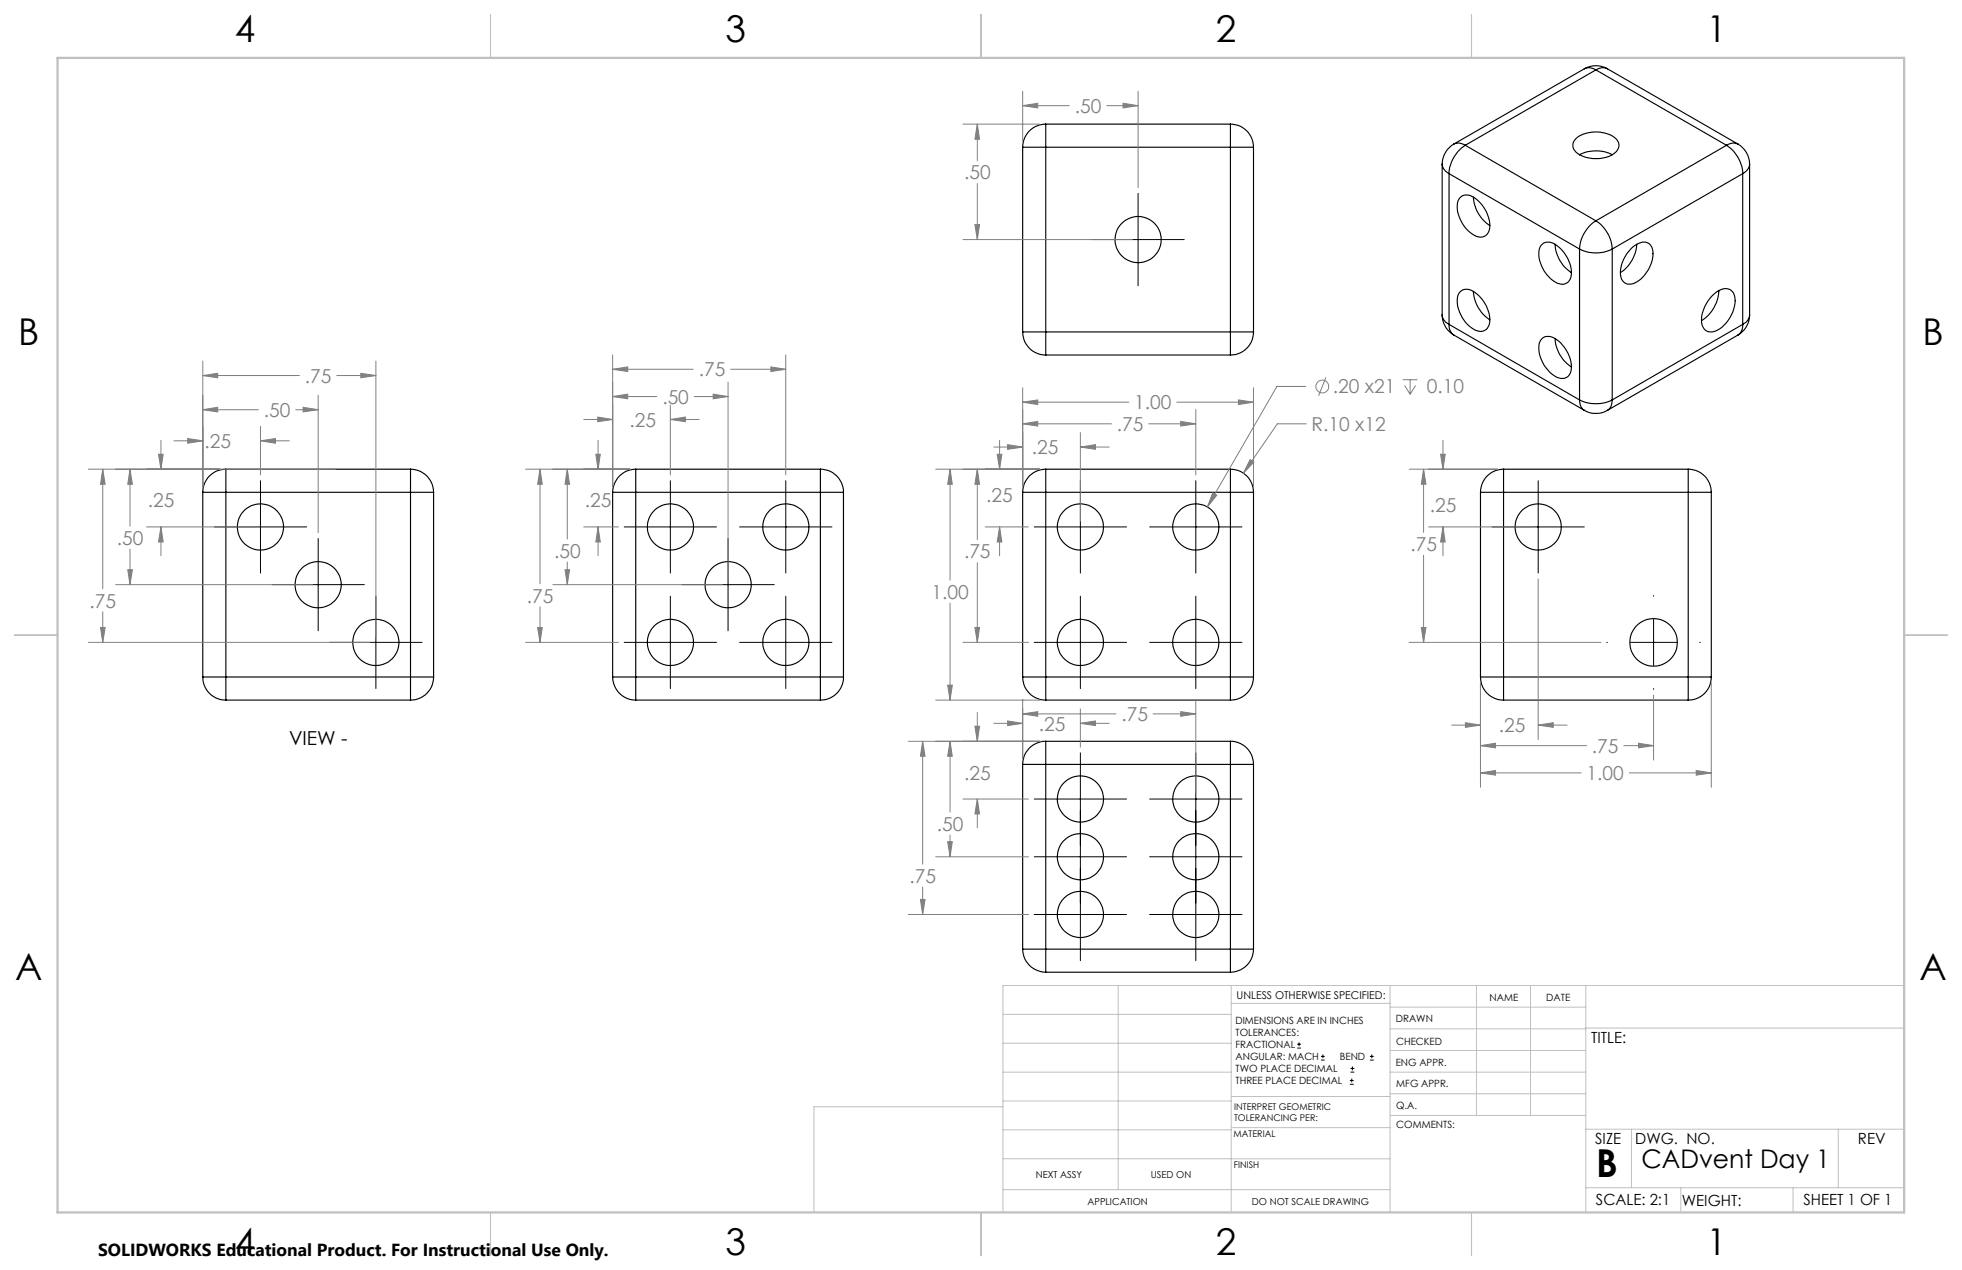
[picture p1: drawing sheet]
<svg xmlns="http://www.w3.org/2000/svg" width="432mm" height="279mm" viewBox="0 0 432 279" stroke-linecap="round" stroke-linejoin="round" font-family="sans-serif">
<g fill="none" stroke="#000" stroke-width=".25">
<path d="M348.7 15.1a5.1 5.1 0 0 1 5.1 0M348.7 15.1l1-.2 1.5 .5M348.7 15.1l-28.8 16.6M351.2 15.4l-28.7 16.6M351.2 15.4l28.8 16.6M353.8 15.1l-1-.2-1.6 .5M353.8 15.1l28.7 16.6M225.1 32.4h5.1M225.1 32.4v40.6M230.2 27.3v5.1M230.2 27.3a5.1 5.1 0 0 0-5.1 5.1M230.2 32.4v40.6"/>
<path d="M230.2 27.3h40.6M230.2 32.4h40.6M270.8 27.3a5.1 5.1 0 0 1 5.1 5.1M270.8 32.4h5.1M270.8 27.3v5.1M270.8 32.4v40.6M275.9 32.4v40.6M317.4 36.1l.3 1 1.2 1.1M317.4 36.1v33.2M318.9 38.2l28.7 16.6M318.9 38.2v33.2M319.9 31.7a5.2 5.2 0 0 0-2.5 4.4"/>
<path d="M319.9 31.7l.7-.2h.7l1.2 .5M322.5 32a7.8 7.8 0 0 0-3.6 6.2M322.5 32l28.7 16.6M346.9 30.5a7.3 7.3 0 0 1 8.8 .1 2.16 2.16 0 0 1-1 3.5 7.4 7.4 0 0 1-8-.8 1.89 1.89 0 0 1 .2-2.8zM347.6 34a8 8 0 0 1 7.2 0M380 32a7.8 7.8 0 0 1 3.5 6.2M380 32l-28.8 16.6M382.5 31.7a5.2 5.2 0 0 1 2.6 4.4M382.5 31.7l-.6-.2h-.8l-1.1 .5M383.5 38.2l-28.7 16.6M383.5 38.2v33.2M385.1 36.1l-.3 1-1.3 1.1"/>
<path d="M385.1 36.1v33.2M321.3 43.5a2.49 2.49 0 0 1 3.5 .2 7.4 7.4 0 0 1 2.9 7.1 2.2 2.2 0 0 1-3.7 .7 7.3 7.3 0 0 1-3-7.5zM324.3 43.4a8 8 0 0 0 3.6 6.2M339.3 53.8a2.49 2.49 0 0 1 3.4 .3 7.4 7.4 0 0 1 3 7.1 2.09 2.09 0 0 1-3.4 .9 7.3 7.3 0 0 1-3.4-7.7zM342.2 53.7a7.9 7.9 0 0 0 3.6 6.3M347.6 54.8a8.1 8.1 0 0 0 7.2 0M347.6 54.8v33.2M351.2 48.6a8 8 0 0 1 3.6 6.2M351.2 48.6a8 8 0 0 0-3.6 6.2M354.8 54.8v33.2M359.1 54.5a3.3 3.3 0 0 1 3.7-1 3.4 3.4 0 0 1 .8 3.8 7.2 7.2 0 0 1-4.5 5.2 2.19 2.19 0 0 1-2.5-2.8 8.2 8.2 0 0 1 2.5-5.2zM360.2 53.8a8 8 0 0 1-3.6 6.2"/>
<path d="M225.1 73h5.1M225.1 73a5.1 5.1 0 0 0 5.1 5.1M230.2 73v5.1M230.2 73h40.6M230.2 78.1h40.6M270.8 73h5.1M270.8 73v5.1M275.9 73a5.1 5.1 0 0 1-5.1 5.1M317.4 69.3a5.2 5.2 0 0 0 2.5 4.4M317.4 69.3l.3 1 .5 .6 .7 .5M318.9 71.4l.2 1.2 .3 .7 .5 .4M318.9 71.4l28.7 16.6"/>
<path d="M319.9 73.7l28.8 16.6M321.3 64.2a2.49 2.49 0 0 1 3.5 .3 7.4 7.4 0 0 1 2.9 7.1 2.09 2.09 0 0 1-3.3 .9 7.3 7.3 0 0 1-3.4-7.7zM324.3 64.1a7.9 7.9 0 0 0 3.6 6.2M339.3 74.6a2.49 2.49 0 0 1 3.4 .2 7.3 7.3 0 0 1 3 7.2 2.09 2.09 0 0 1-3.4 .8 7.3 7.3 0 0 1-3.4-7.7zM342.2 74.5a7.9 7.9 0 0 0 3.6 6.2M376.8 65.1a3.6 3.6 0 0 1 4.1-1.3 3.5 3.5 0 0 1 .8 3.8 7.2 7.2 0 0 1-4.9 5.4 2.14 2.14 0 0 1-2.3-2.6 8.3 8.3 0 0 1 2.3-5.3zM378.3 63.9a8.1 8.1 0 0 1-3.8 6.6M382.5 73.7l-28.7 16.6M383.5 71.4l-.1 1.2-.4 .7-.5 .4M383.5 71.4l-28.7 16.6M385.1 69.3a5.2 5.2 0 0 1-2.6 4.4M385.1 69.3l-.3 1-.5 .6-.8 .5"/>
<path d="M347.6 88a8.1 8.1 0 0 0 7.2 0M347.6 88l.4 1.6 .7 .7M348.7 90.3a5.1 5.1 0 0 0 5.1 0M354.8 88l-.3 1.6-.7 .7M44.6 108.3h5.1M44.6 108.3v40.6M49.7 103.2a5.1 5.1 0 0 0-5.1 5.1M49.7 103.2v5.1M49.7 103.2h40.6M49.7 108.3h40.6M49.7 108.3v40.6M90.3 103.2v5.1"/>
<path d="M90.3 103.2a5.1 5.1 0 0 1 5.1 5.1M90.3 108.3h5.1M90.3 108.3v40.6M95.4 108.3v40.6M134.8 108.3h5.1M134.8 108.3v40.6M139.9 103.2a5.1 5.1 0 0 0-5.1 5.1M139.9 103.2v5.1M139.9 103.2h40.7M139.9 108.3h40.7M139.9 108.3v40.6M180.6 103.2v5.1"/>
<path d="M180.6 108.3h5M180.6 103.2a5.1 5.1 0 0 1 5 5.1M180.6 108.3v40.6M185.6 108.3v40.6M225.1 108.3h5.1M225.1 108.3v40.6M230.2 103.2v5.1M230.2 103.2a5.1 5.1 0 0 0-5.1 5.1M230.2 103.2h40.6M230.2 108.3h40.6M230.2 108.3v40.6M270.8 103.2v5.1"/>
<path d="M270.8 103.2a5.1 5.1 0 0 1 5.1 5.1M270.8 108.3h5.1M270.8 108.3v40.6M275.9 108.3v40.6M325.8 108.3h5.1M325.8 108.3v40.6M330.9 103.2v5.1M330.9 103.2a5.1 5.1 0 0 0-5.1 5.1M330.9 103.2h40.6M330.9 108.3h40.6M330.9 108.3v40.6M371.5 108.3h5.1"/>
<path d="M371.5 103.2v5.1M371.5 103.2a5.1 5.1 0 0 1 5.1 5.1M371.5 108.3v40.6M376.6 108.3v40.6M44.6 148.9h5.1M44.6 148.9a5.1 5.1 0 0 0 5.1 5.1M49.7 148.9v5.1M49.7 148.9h40.6M49.7 154h40.6M90.3 148.9v5.1M90.3 148.9h5.1M95.4 148.9a5.1 5.1 0 0 1-5.1 5.1"/>
<path d="M134.8 148.9a5.1 5.1 0 0 0 5.1 5.1M134.8 148.9h5.1M139.9 148.9v5.1M139.9 148.9h40.7M139.9 154h40.7M180.6 148.9v5.1M180.6 148.9h5M185.6 148.9a5.1 5.1 0 0 1-5 5.1M225.1 148.9a5.1 5.1 0 0 0 5.1 5.1M225.1 148.9h5.1M230.2 148.9v5.1M230.2 148.9h40.6"/>
<path d="M230.2 154h40.6M270.8 148.9v5.1M270.8 148.9h5.1M275.9 148.9a5.1 5.1 0 0 1-5.1 5.1M325.8 148.9a5.1 5.1 0 0 0 5.1 5.1M325.8 148.9h5.1M330.9 148.9v5.1M330.9 148.9h40.6M330.9 154h40.6M371.5 148.9h5.1M371.5 148.9v5.1M376.6 148.9a5.1 5.1 0 0 1-5.1 5.1"/>
<path d="M225.1 168.2h5.1M225.1 168.2v40.6M230.2 163.1v5.1M230.2 163.1a5.1 5.1 0 0 0-5.1 5.1M230.2 168.2v40.6M230.2 168.2h40.6M230.2 163.1h40.6M270.8 168.2h5.1M270.8 163.1v5.1M270.8 163.1a5.1 5.1 0 0 1 5.1 5.1M270.8 168.2v40.6M275.9 168.2v40.6"/>
<path d="M225.1 208.8a5.1 5.1 0 0 0 5.1 5.1M225.1 208.8h5.1M230.2 208.8v5.1M230.2 208.8h40.6M230.2 213.9h40.6M270.8 208.8v5.1M270.8 208.8h5.1M275.9 208.8a5.1 5.1 0 0 1-5.1 5.1"/>
<circle cx="250.5" cy="52.7" r="5.1"/>
<circle cx="57.3" cy="115.9" r="5.1"/>
<circle cx="147.5" cy="115.9" r="5.1"/>
<circle cx="172.9" cy="115.9" r="5.1"/>
<circle cx="237.8" cy="115.9" r="5.1"/>
<circle cx="263.2" cy="115.9" r="5.1"/>
<circle cx="338.5" cy="115.9" r="5.1"/>
<circle cx="70" cy="128.6" r="5.1"/>
<circle cx="160.2" cy="128.6" r="5.1"/>
<circle cx="82.7" cy="141.3" r="5.1"/>
<circle cx="147.5" cy="141.3" r="5.1"/>
<circle cx="172.9" cy="141.3" r="5.1"/>
<circle cx="237.8" cy="141.3" r="5.1"/>
<circle cx="263.2" cy="141.3" r="5.1"/>
<circle cx="363.9" cy="141.3" r="5.2"/>
<circle cx="237.8" cy="175.8" r="5.1"/>
<circle cx="263.2" cy="175.8" r="5.1"/>
<circle cx="237.8" cy="188.5" r="5.1"/>
<circle cx="263.2" cy="188.5" r="5.1"/>
<circle cx="237.8" cy="201.2" r="5.1"/>
<circle cx="263.2" cy="201.2" r="5.1"/>
</g>
<g fill="none" stroke="#808080" stroke-width=".22">
<path d="M211.9 27.3h17M215.1 27.3l.5 3.3h-1zM215.1 27.3v8M225.1 23.2l3.3-.5v1zM225.1 20.1v11M225.1 23.2h10.2M243.6 23.2h6.9M247.2 22.7l3.3 .5-3.3 .5zM250.5 20.1v21.2M211.9 52.7h37.3M214.6 49.4h1l-.5 3.3zM215.1 40.4v12.3"/>
<path d="M44.6 79.4v27.6M82.7 79.4v60.7M134.8 78.1v28.9M172.9 78.1v26.4M34.9 99.9h1l-.5 3.3zM35.4 96.9v6.3M38.3 97h6.3M41.3 96.5l3.3 .5-3.3 .5zM44.6 90.1l3.3-.5v1zM44.6 82.6l3.3-.5v1zM44.6 90.1h12.3M44.6 82.6h21.3"/>
<path d="M57.3 97l3.3-.5v1zM57.3 93.8v10.7M57.3 97h6.4M65.1 90.1h4.9M66.7 89.6l3.3 .5-3.3 .5zM70 87v30.2M74.1 82.6h8.6M79.4 82.1l3.3 .5-3.3 .5zM128.5 92.3h6.3M131.1 99.9h1l-.5 3.3zM131.6 91.8l3.2 .5-3.2 .5zM131.6 96.9v6.3"/>
<path d="M134.8 87.2l3.3-.5v1zM134.8 81.2l3.3-.5v1zM134.8 87.2h9.8M134.8 81.2h17.8M147.5 92.3l3.3-.5v1zM147.5 89.1v15.4M147.5 92.3h6.4M152.8 87.2h7.4M157 86.7l3.2 .5-3.2 .5zM160.2 84.1v43.3M160.8 81.2h12.1M169.7 80.7l3.2 .5-3.2 .5z"/>
<path d="M218.7 98.4h6.4M219.5 99.9h1l-.5 3.3zM220 96.9v6.3M221.8 97.8l3.3 .6-3.3 .4zM225.1 93.2l3.3-.5v1zM225.1 88.5l3.3-.5v1zM225.1 85.3v21.7M225.1 93.2h19.5M225.1 88.5h23.3M237.8 98.4l3.3-.6v1zM237.8 95.2v19.5M237.8 98.4h6.3"/>
<path d="M252.8 93.2h10.4M259 88.5h16.9M259.9 92.7l3.3 .5-3.3 .5zM263.2 90.1v14.4M272.6 88l3.3 .5-3.3 .5zM275.9 85.3v21.7M287.4 85h-6.4l-15.3 26.5M287.5 93.2h-6.4l-7.5 10.9M291.8 83l-1.6 4.1M308.7 83.5h3.3M309.1 84.8l1.2 1.9M310.3 83.5v3.2"/>
<path d="M311.5 84.8l-1.2 1.9M317 99.9h1.1l-.5 3.3zM317.6 96.9v6.3M19.4 103.2h54.4M22.6 103.2l.5 3.3h-1zM22.6 103.2v26.3M28.6 103.2l.5 3.3h-1zM28.6 103.2v12.5M32.2 115.9h23.9M35.4 115.9l.5 3.3h-1zM35.4 115.9v6.4M115.7 103.2h22.9"/>
<path d="M118.9 103.2l.4 3.3h-1zM118.9 103.2v25.2M124.8 103.2l.5 3.3h-.9zM124.8 103.2v15.4M128.4 115.9h7.7M131.6 115.9l.5 3.3h-1zM131.6 115.9v6.4M205.9 103.2h23M209.1 103.2l.5 3.3h-1zM209.1 103.2v24.4M215.1 103.2l.5 3.3h-1zM215.1 103.2v15.5"/>
<path d="M216.8 115.9h9.5M220 115.9l.5 3.3h-1zM220 115.9v6.4M266.9 108.4l.9 .5-2.1 2.6zM275.1 101.1l.8 .6-2.3 2.4zM310.1 103.2h19.5M313.3 103.2l.5 3.3h-1zM313.3 103.2v13.9M314.4 115.9h22.9M317.6 115.9l.5 3.3h-1.1zM317.6 115.9v6.4M22.1 138h1l-.5 3.3z"/>
<path d="M22.6 134.6v6.7M25.4 128.6h43.4M28.1 125.3h1l-.5 3.3zM28.6 120.8v7.8M118.3 138h1l-.4 3.3zM118.9 133.5v7.8M121.7 128.6h37.3M124.4 125.3h.9l-.5 3.3zM124.8 123.6v5M209.1 132.7v21.3M214.6 138h1l-.5 3.3zM215.1 123.8v17.5"/>
<path d="M312.8 138h1l-.5 3.3zM313.3 122.2v19.1M338.5 127.4v35.3M19.4 141.3h62.1M115.7 141.3h20.4M205.9 154h23M208.6 150.7h1l-.5 3.3zM211.9 141.3h14.4M214.6 159.8h1l-.5 3.3zM215.1 156.7v6.4M218.7 159.1h6.4M221.8 158.6l3.3 .5-3.3 .5z"/>
<path d="M225.1 157.1l3.3-.5v1zM225.1 153.9v13M225.1 157.1h20.5M237.8 159.1l3.3-.5v1zM237.8 156v8.4M237.8 159.1h6.3M253.8 157.1h9.4M259.9 156.6l3.3 .5-3.3 .5zM263.2 153.9v20.6M310.1 141.3h42.3M319.5 159.5h6.3M322.5 159l3.3 .5-3.3 .5z"/>
<path d="M325.8 150.2v23M338.5 159.5l3.3-.5v1zM338.5 159.5h6.4M363.9 152.9v14.3M376.6 150.2v23M199.9 163.1h29M203.1 163.1l.5 3.3h-1zM203.1 163.1v27M209.1 163.1l.5 3.3h-1zM209.1 163.1v15.5M211.9 175.8h14.4M215.1 175.8l.5 3.3h-1z"/>
<path d="M215.1 175.8v6.3M325.8 170l3.3-.5v1zM325.8 164l3.3-.5v1zM325.8 170h22.2M325.8 164h23.4M357.4 164h6.5M358.6 170h18M360.6 163.5l3.3 .5-3.3 .5zM373.3 169.5l3.3 .5-3.3 .5zM202.6 197.9h1l-.5 3.3zM203.1 195.2v6M205.9 188.5h20.4"/>
<path d="M208.6 185.2h1l-.5 3.3zM209.1 183.7v4.8M199.9 201.2h26.4"/>
<circle cx="291" cy="85" r="1.41"/>
</g>
<g fill="none" stroke="#000" stroke-width=".22">
<path d="M240.3 52.7h20.3M250.5 42.5v20.4M47.2 115.9h20.3M57.3 105.8v20.3M70 118.5v20.3M137.4 115.9h20.3M147.5 105.8v20.3M160.2 118.5v20.3M162.8 115.9h20.3M172.9 105.8v20.3M227.6 115.9h20.3M237.8 105.8v20.3"/>
<path d="M253 115.9h20.3M263.2 105.8v20.3M328.4 115.9h20.3M338.5 105.8v20.3M59.9 128.6h20.3M82.7 131.2v20.3M147.5 131.2v20.3M150.1 128.6h20.3M172.9 131.2v20.3M237.8 131.2v20.3M263.2 131.2v20.3M363.9 131v.2"/>
<path d="M363.9 136.2v10.2M72.6 141.3h20.3M137.4 141.3h20.3M162.8 141.3h20.3M227.6 141.3h20.3M253 141.3h20.3M353.6 141.3h.2M358.8 141.3h10.2M363.9 151.5v.2M374.1 141.3h.1M227.6 175.8h20.3M237.8 165.6v45.7"/>
<path d="M253 175.8h20.3M263.2 165.6v45.7M227.6 188.5h20.3M253 188.5h20.3M227.6 201.2h20.3M253 201.2h20.3M285.5 230.6h.8M285.5 229.7h.8M285.9 229.3v.9M290.7 233.2h.8M290.7 232.4h.8M291.1 232v.8"/>
<path d="M297.1 238.5h.8M297.1 237.7h.8M297.2 235.9h.9M297.2 235.1h.9M297.5 237.3v.8M297.6 234.6v.9M301.5 233.2h.8M301.5 232.4h.8M301.9 232v.8"/>
</g>
<g fill="none" stroke="#c0c0c0" stroke-width=".22">
<path d="M246.1 216.8v44.9M271 216.8v49.9M305.9 216.8v49.9M324.9 216.8v28.6M336.8 216.8v28.6M349 216.8v49.9M419.1 216.8h-198.4v49.9M220.7 235.9h50.3M220.7 229.5h50.3M220.7 223.2h50.3M271 220.7h34.9M305.9 231.1h43.1"/>
<path d="M305.9 226.3h43.1M305.9 221.6h43.1M305.9 235.9h43.1M349 226.2h70.1M220.7 248.6h50.3M220.7 242.2h50.3M220.7 254.9h50.3M220.7 243.5h-41.6v23.2M271 255h34.9M271 248.1h35M271 241.2h35M305.9 240.6h43.1"/>
<path d="M306 245.4h43M349 248.4h70.1M359.1 248.4v12.9M404.6 248.4v12.9M220.7 261.7h85.2M349 261.3h70.1M369.9 261.3v5.4M394.6 261.3v5.4"/>
</g>
<path d="M108 3.2v9.5M215.9 3.2v9.5M323.8 3.2v9.5M3.1 139.7h9.6M419.1 139.7h9.5M108 266.7v9.6M215.9 266.7v9.6M323.8 266.7v9.6" fill="none" stroke="#c0c0c0" stroke-width=".25"/>
<path d="M12.7 12.7h406.4v254h-406.4z" fill="none" stroke="#c0c0c0" stroke-width=".5"/>
<path d="M237.8 98.4l3.3-.6v1zM221.8 97.8l3.3 .6-3.3 .4zM259.9 92.7l3.3 .5-3.3 .5zM225.1 93.2l3.3-.5v1zM220 115.9l.5 3.3h-1zM219.5 99.9h1l-.5 3.3zM214.6 138h1l-.5 3.3zM215.1 103.2l.5 3.3h-1zM272.6 88l3.3 .5-3.3 .5zM225.1 88.5l3.3-.5v1zM209.1 103.2l.5 3.3h-1zM208.6 150.7h1l-.5 3.3zM275.1 101.1l-1.5 3 2.3-2.4zM266.9 108.4l-1.2 3.1 2.1-2.6zM147.5 92.3l3.3-.5v1zM131.6 91.8l3.2 .5-3.2 .5zM157 86.7l3.2 .5-3.2 .5zM134.8 87.2l3.3-.5v1zM169.7 80.7l3.2 .5-3.2 .5zM134.8 81.2l3.3-.5v1zM131.1 99.9h1l-.5 3.3zM131.6 115.9l.5 3.3h-1zM124.4 125.3h.9l-.5 3.3zM124.8 103.2l.5 3.3h-.9zM118.3 138h1l-.4 3.3zM118.9 103.2l.4 3.3h-1zM247.2 22.7l3.3 .5-3.3 .5zM225.1 23.2l3.3-.5v1zM215.1 27.3l.5 3.3h-1zM214.6 49.4h1l-.5 3.3zM57.3 97l3.3-.5v1zM41.3 96.5l3.3 .5-3.3 .5zM66.7 89.6l3.3 .5-3.3 .5zM44.6 90.1l3.3-.5v1zM79.4 82.1l3.3 .5-3.3 .5zM44.6 82.6l3.3-.5v1zM34.9 99.9h1l-.5 3.3zM35.4 115.9l.5 3.3h-1zM28.1 125.3h1l-.5 3.3zM28.6 103.2l.5 3.3h-1zM22.1 138h1l-.5 3.3zM22.6 103.2l.5 3.3h-1zM325.8 170l3.3-.5v1zM373.3 169.5l3.3 .5-3.3 .5zM317.6 115.9l.5 3.3h-1.1zM317 99.9h1.1l-.5 3.3zM338.5 159.5l3.3-.5v1zM322.5 159l3.3 .5-3.3 .5zM360.6 163.5l3.3 .5-3.3 .5zM325.8 164l3.3-.5v1zM312.8 138h1l-.5 3.3zM313.3 103.2l.5 3.3h-1zM215.1 175.8l.5 3.3h-1zM214.6 159.8h1l-.5 3.3zM208.6 185.2h1l-.5 3.3zM209.1 163.1l.5 3.3h-1zM202.6 197.9h1l-.5 3.3zM203.1 163.1l.5 3.3h-1zM237.8 159.1l3.3-.5v1zM221.8 158.6l3.3 .5-3.3 .5zM259.9 156.6l3.3 .5-3.3 .5zM225.1 157.1l3.3-.5v1z" fill="#808080"/>
<text font-size="8.5" x="351.3" y="259">B</text>
<g font-size="8.1">
<text x="51.7" y="9.3">4</text>
<text x="159.7" y="9.3">3</text>
<text x="267.6" y="9.3">2</text>
<text x="375.6" y="9.3">1</text>
<text x="4" y="76">B</text>
<text x="423.1" y="76">B</text>
<text x="3.3" y="215.7">A</text>
<text x="422.4" y="215.7">A</text>
<text x="51.7" y="276">4</text>
<text x="159.7" y="276">3</text>
<text x="267.6" y="276">2</text>
<text x="375.6" y="276">1</text>
</g>
<text font-size="5.6" x="361.3" y="257">CADvent Day 1</text>
<g font-size="4.2" fill="#808080">
<text x="236.5" y="24.8">.50</text>
<text x="212.2" y="39.5">.50</text>
<text x="153.8" y="82.8">.75</text>
<text x="67.1" y="84.2">.75</text>
<text x="145.8" y="88.8">.50</text>
<text x="293.4" y="86.6">.20 x21</text>
<text x="314" y="86.6">0.10</text>
<text x="58.1" y="91.7">.50</text>
<text x="138.6" y="93.9">.25</text>
<text x="245.8" y="94.8">.75</text>
<text x="249.6" y="90.1">1.00</text>
<text x="288.7" y="94.8">R.10 x12</text>
<text x="45" y="98.6">.25</text>
<text x="227.1" y="99.9">.25</text>
<text x="32.5" y="111.5">.25</text>
<text x="128.7" y="111.5">.25</text>
<text x="217.1" y="110.5">.25</text>
<text x="314.7" y="112.7">.25</text>
<text x="25.7" y="119.8">.50</text>
<text x="121.9" y="122.7">.50</text>
<text x="212.2" y="122.9">.75</text>
<text x="310.4" y="121.2">.75</text>
<text x="205" y="131.8">1.00</text>
<text x="19.7" y="133.7">.75</text>
<text x="115.9" y="132.6">.75</text>
<text x="228.6" y="160.7">.25</text>
<text x="246.8" y="158.6">.75</text>
<text x="329.8" y="161.1">.25</text>
<text x="350.4" y="165.6">.75</text>
<text x="212.2" y="171.5">.25</text>
<text x="349.2" y="171.6">1.00</text>
<text x="206.2" y="182.7">.50</text>
<text x="200.2" y="194.2">.75</text>
</g>
<text font-size="4.2" x="63.6" y="163.9">VIEW -</text>
<text font-size="3.8" x="21.6" y="276.3">SOLIDWORKS Educational Product. For Instructional Use Only.</text>
<g font-size="3.4">
<text x="350.2" y="229.5">TITLE:</text>
<text x="351.1" y="251.6">SIZE</text>
<text x="359.9" y="251.6">DWG. NO.</text>
<text x="408.9" y="251.7">REV</text>
<text x="351.2" y="265.2">SCALE: 2:1</text>
<text x="370.1" y="265.3">WEIGHT:</text>
<text x="396.9" y="265.2">SHEET 1 OF 1</text>
</g>
<text font-size="2.4" x="272.2" y="219.7">UNLESS OTHERWISE SPECIFIED:</text>
<g font-size="2.2">
<text x="327.8" y="220.1">NAME</text>
<text x="340.3" y="220.2">DATE</text>
<text x="271.9" y="225.3">DIMENSIONS ARE IN INCHES</text>
<text x="271.9" y="227.9">TOLERANCES:</text>
<text x="307.2" y="224.9">DRAWN</text>
<text x="271.9" y="230.6">FRACTIONAL</text>
<text x="271.9" y="233.2">ANGULAR: MACH</text>
<text x="294.9" y="233.2">BEND</text>
<text x="307.3" y="229.8">CHECKED</text>
<text x="271.9" y="235.9">TWO PLACE DECIMAL</text>
<text x="271.9" y="238.5">THREE PLACE DECIMAL</text>
<text x="307.2" y="234.5">ENG APPR.</text>
<text x="307.3" y="239.2">MFG APPR.</text>
<text x="307.3" y="243.9">Q.A.</text>
<text x="307.3" y="248.1">COMMENTS:</text>
</g>
<g font-size="2.1">
<text x="227.9" y="259.2">NEXT ASSY</text>
<text x="253.3" y="259.2">USED ON</text>
<text x="239.3" y="265">APPLICATION</text>
<text x="275.5" y="265.1">DO NOT SCALE DRAWING</text>
</g>
<g font-size="2">
<text x="271.6" y="244.1">INTERPRET GEOMETRIC</text>
<text x="271.5" y="250.2">MATERIAL</text>
<text x="271.6" y="246.6">TOLERANCING PER:</text>
<text x="271.5" y="257">FINISH</text>
</g>
</svg>
